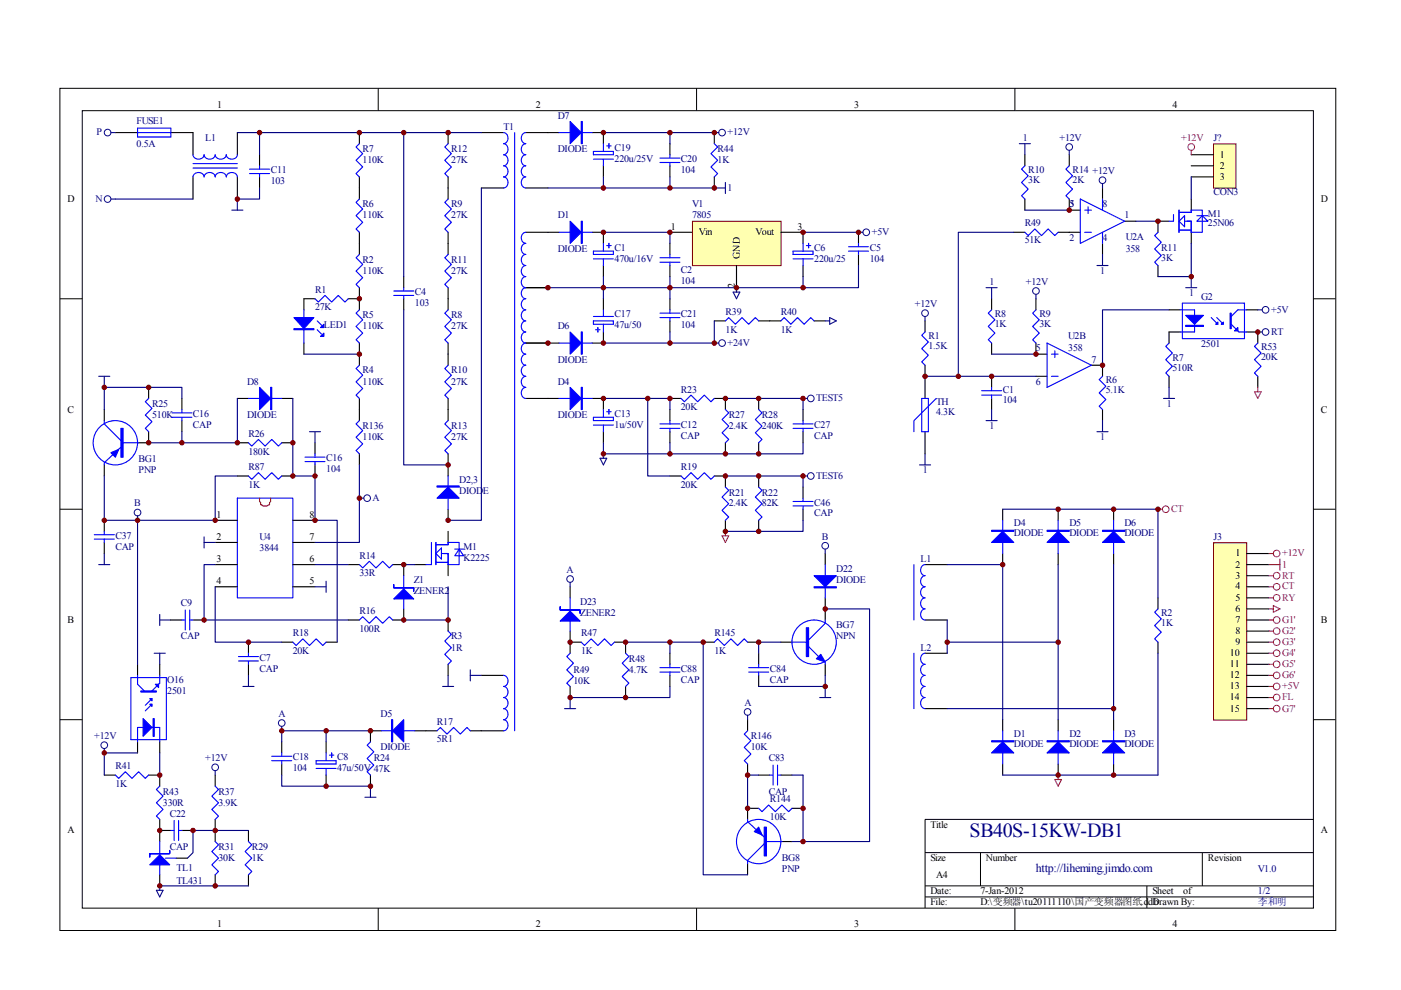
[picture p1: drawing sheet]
<svg xmlns="http://www.w3.org/2000/svg" width="297mm" height="210mm" viewBox="0 0 297 210" stroke-linecap="round" stroke-linejoin="round" font-family="sans-serif">
<g fill="none" stroke="#000" stroke-width=".21">
<path d="M12.7 18.7h270.5v178.6h-270.5zM80.2 18.7v4.7M147.7 18.7v4.7M215.2 18.7v4.7M17.4 23.5h261.1v169h-261.1zM12.7 63.3h4.7M278.4 63.3h4.7M12.7 108h4.7M278.4 108h4.7M12.7 152.6h4.7M278.4 152.6h4.7M278.4 173.7h-82.3v18.8"/>
<path d="M80.2 192.5v4.7M147.7 192.5v4.7M196.1 180.8h82.3M196.1 187.8h82.3M196.1 190.2h82.3M207.9 180.8v7M215.2 192.5v4.7M243.2 187.8v4.7M254.9 180.8v7"/>
</g>
<g fill="none" stroke="#000" stroke-width=".23">
<path d="M24.5 28.1h4.7M36.2 28.1h4.7v4.7M40.9 37.5v4.7M50.3 28.1v4.7M50.3 37.5v4.7M55 32.8v2.4M55 37.5v2.4M76.2 28.1v2.4M76.2 37.5v4.7M95 28.1v2.4M95 37.5v4.7M102.1 28.1h4.7"/>
<path d="M102.1 39.9h4.7M111.5 28.1h7M111.5 39.9h4.7M125.6 28.1h2.3v2.4M127.9 35.2v2.3M151.4 28.1v2.4M151.4 37.5v2.4M76.2 49.3v4.6M85.6 58.6v2.4M95 49.3v4.6M111.5 49.3h7M125.6 49.3h2.3v2.3"/>
<path d="M127.9 56.3v2.3M64.4 72.7v2.4M66.8 63.3h-2.4v2.4M73.8 63.3h2.4M76.2 61v4.7M76.2 72.7v4.7M85.6 63.3v2.4M95 61v4.7M95 72.7v4.7M111.5 61h4.7M111.5 72.7h7M127.9 70.4v2.3h-2.3"/>
<path d="M127.9 63.3v2.4M151.4 68h2.4M160.9 68h4.7M172.6 68h2.4M22.1 86.8v2.4M22.1 98.6v2.3M31.5 91.5v2.4h-2.3M31.5 82.1v2.4M38.6 84.5v2.3M38.6 89.2v2.3M50.3 84.5h2.4M50.3 93.9h2.4"/>
<path d="M59.7 84.5h2.4M59.7 93.9h2.4M66.8 93.9v2.3M66.8 98.6v2.3M76.2 84.5v4.7M76.2 96.2v2.4M95 84.5v4.7M95 96.2v4.7M111.5 84.5h7M125.6 84.5h2.3v2.3M127.9 91.5v2.4M22.1 110.3v2.4"/>
<path d="M22.1 115v2.4M45.6 119.7h4.7M45.6 110.3h4.7M45.6 115h4.7M50.3 100.9h2.4M59.7 100.9h2.4M62.1 119.7h4.7M62.1 110.3h4.7M62.1 115h4.7M73.8 119.7h2.4M83.2 119.7h2.4v2.4M88 119.7h2.3"/>
<path d="M95 108v2.3M95 112.7v2.3M95 119.7v2.4M36.2 131.5h2.4M40.9 131.5h2.4M45.6 124.4h4.7M52.7 136.2v2.3M59.7 136.2h2.4M62.1 124.4h4.7M69.1 136.2h2.4M73.8 131.5h2.4M85.6 129.1v2.4h-2.4"/>
<path d="M95 131.5v2.3M29.2 140.9v2.3M29.2 157.3v2.3M33.9 140.9v2.3M33.9 157.3v2.3M52.7 140.9v2.3M59.7 157.3v2.3M69.1 157.3v2.3M80.9 154.9h-2.4v2.4M88 154.9h4.7M95 140.9v2.3M99.7 154.9h7.1"/>
<path d="M102.1 143.2h4.7M22.1 164.3h2.4M31.5 164.3h2.4M36.2 176.1h-2.3v2.3M38.6 176.1h2.3M45.6 164.3v2.4M45.6 173.7v4.7M52.7 176.1v2.3M59.7 162v2.3M69.1 164.3v2.4M78.5 164.3v2.4M33.9 185.5v2.3"/>
<path d="M37.4 182h2.3M45.6 185.5v2.3M52.7 185.5v2.3"/>
</g>
<g fill="none" stroke="#00f" stroke-width=".23">
<path d="M29.2 27.2h7v1.8h-7zM29.2 28.1h7M40.9 37.5a1.21 1.21 0 0 1 1.2-.9 1.21 1.21 0 0 1 1.2 .9 1.21 1.21 0 0 1 1.1-.9 1.21 1.21 0 0 1 1.2 .9 1.2 1.2 0 0 1 1.2-.9 1.2 1.2 0 0 1 1.2 .9 1.21 1.21 0 0 1 1.1-.9 1.21 1.21 0 0 1 1.2 .9M40.9 32.8a1.21 1.21 0 0 0 1.2 .9 1.21 1.21 0 0 0 1.2-.9 1.21 1.21 0 0 0 1.1 1 1.21 1.21 0 0 0 1.2-1 1.21 1.21 0 0 0 1.2 .9 1.21 1.21 0 0 0 1.2-.9 1.21 1.21 0 0 0 1.1 .9 1.21 1.21 0 0 0 1.2-.9M40.9 34.7h9.4M40.9 35.6h9.4M52.9 35.9h4.2M52.9 36.8h4.2M55 35.2v.7M55 36.8v.7M76.2 30.5l-.7 .7 1.4 1.4-1.4 1.4 1.4 1.4-1.4 1.4 .7 .7M95 30.5l-.7 .7 1.4 1.4-1.4 1.4 1.4 1.4-1.4 1.4 .7 .7"/>
<path d="M106.8 28.1a1.2 1.2 0 0 1 .9 1.2 1.2 1.2 0 0 1-.9 1.2 1.2 1.2 0 0 1 .9 1.1 1.2 1.2 0 0 1-.9 1.2 1.2 1.2 0 0 1 .9 1.2 1.2 1.2 0 0 1-.9 1.2 1.2 1.2 0 0 1 .9 1.1 1.2 1.2 0 0 1-.9 1.2 1.2 1.2 0 0 1 .9 1.2 1.2 1.2 0 0 1-.9 1.2M109.1 28.1v126.8M111.5 28.1a1.2 1.2 0 0 0-1 1.2 1.2 1.2 0 0 0 1 1.2 1.21 1.21 0 0 0-1 1.1 1.21 1.21 0 0 0 1 1.2 1.2 1.2 0 0 0-1 1.2 1.2 1.2 0 0 0 1 1.2 1.2 1.2 0 0 0-1 1.1 1.2 1.2 0 0 0 1 1.2 1.2 1.2 0 0 0-1 1.2 1.2 1.2 0 0 0 1 1.2M118.5 28.1h7.1M125.8 32.1h4.2v.7h-4.2zM125.8 33.7h4.2M127.9 30.5v1.6M127.9 33.7v1.5M128.6 30.9h1M129.1 30.5v.9M151.4 30.5l.8 .7-1.5 1.4 1.5 1.4-1.5 1.4 1.5 1.4-.8 .7M76.2 42.2l-.7 .7 1.4 1.4-1.4 1.4 1.4 1.4-1.4 1.4 .7 .8"/>
<path d="M76.2 53.9l-.7 .8 1.4 1.4-1.4 1.4 1.4 1.4-1.4 1.4 .7 .7M95 42.2l-.7 .7 1.4 1.4-1.4 1.4 1.4 1.4-1.4 1.4 .7 .8M95 53.9l-.7 .8 1.4 1.4-1.4 1.4 1.4 1.4-1.4 1.4 .7 .7M111.5 49.3a1.2 1.2 0 0 0-1 1.1 1.2 1.2 0 0 0 1 1.2 1.2 1.2 0 0 0-1 1.2 1.2 1.2 0 0 0 1 1.1 1.2 1.2 0 0 0-1 1.2 1.2 1.2 0 0 0 1 1.2 1.2 1.2 0 0 0-1 1.2 1.2 1.2 0 0 0 1 1.1 1.2 1.2 0 0 0-1 1.2 1.2 1.2 0 0 0 1 1.2 1.2 1.2 0 0 0-1 1.2 1.2 1.2 0 0 0 1 1.1 1.2 1.2 0 0 0-1 1.2 1.2 1.2 0 0 0 1 1.2M118.5 49.3h7.1M125.8 53.2h4.2v.7h-4.2zM125.8 54.9h4.2M127.9 51.6v1.6M127.9 54.9v1.4M128.6 52.1h1M129.1 51.6v.9M64.4 65.7v7"/>
<path d="M66.8 63.3l.7 .7 1.4-1.4 1.4 1.4 1.4-1.4 1.4 1.4 .7-.7M67.3 69.9l.9 1M67.3 68l.9 1M76.2 77.4l-.7 .7 1.4 1.4-1.4 1.5 1.4 1.4-1.4 1.4 .7 .7M76.2 65.7l-.7 .7 1.4 1.4-1.4 1.4 1.4 1.4-1.4 1.4 .7 .7M83.5 61.7h4.2M83.5 62.6h4.2M85.6 61v.7M85.6 62.6v.7M95 65.7l-.7 .7 1.4 1.4-1.4 1.4 1.4 1.4-1.4 1.4 .7 .7M95 77.4l-.7 .7 1.4 1.4-1.4 1.5 1.4 1.4-1.4 1.4 .7 .7M111.5 65.7a1.2 1.2 0 0 0-1 1.2 1.2 1.2 0 0 0 1 1.1 1.2 1.2 0 0 0-1 1.2 1.2 1.2 0 0 0 1 1.2 1.2 1.2 0 0 0-1 1.2 1.2 1.2 0 0 0 1 1.1 1.2 1.2 0 0 0-1 1.2 1.2 1.2 0 0 0 1 1.2 1.2 1.2 0 0 0-1 1.2 1.2 1.2 0 0 0 1 1.1 1.21 1.21 0 0 0-1 1.2 1.21 1.21 0 0 0 1 1.2 1.2 1.2 0 0 0-1 1.2 1.2 1.2 0 0 0 1 1.1 1.2 1.2 0 0 0-1 1.2 1.2 1.2 0 0 0 1 1.2"/>
<path d="M118.5 72.7h7.1M125.8 68h4.2v.7h-4.2zM125.8 67.1h4.2M126.3 69.9h.9M126.8 69.5v.9M127.9 65.7v1.4M127.9 68.7v1.7M153.8 68l.7-.7 1.4 1.4 1.4-1.4 1.4 1.4 1.4-1.4 .8 .7M165.6 68l.7-.7 1.4 1.4 1.4-1.4 1.4 1.4 1.4-1.4 .7 .7M22.1 89.2v.7l3.5 3.5M25.6 94.8l-3.5 3.3v.5M26.1 93.9h3.3"/>
<path d="M31.5 84.5l-.7 .7 1.4 1.4-1.4 1.4 1.4 1.4-1.4 1.4 .7 .7M36.4 87.5h4.3M36.4 88.5h4.3M38.6 86.8v.7M38.6 88.5v.7M52.7 93.9l.7 .7 1.4-1.4 1.4 1.4 1.4-1.4 1.4 1.4 .7-.7M52.7 84.5h7M64.7 96.9h4.2M64.7 97.9h4.2M66.8 96.2v.7M66.8 97.9v.7M76.2 89.2l-.7 .7 1.4 1.4-1.4 1.4 1.4 1.4-1.4 1.4 .7 .7"/>
<path d="M95 89.2l-.7 .7 1.4 1.4-1.4 1.4 1.4 1.4-1.4 1.4 .7 .7M118.5 84.5h7.1M125.8 88.5h4.2v.7h-4.2zM125.8 90.1h4.2M127.9 86.8v1.7M127.9 90.1v1.4M128.6 87.3h1M129.1 86.8v1M20 113.4h4.2M20 114.3h4.2M22.1 112.7v.7M22.1 114.3v.7"/>
<path d="M50.3 105.6h11.8v21.2h-11.8zM52.7 100.9l.7 .7 1.4-1.4 1.4 1.4 1.4-1.4 1.4 1.4 .7-.7M76.2 119.7l.7 .7 1.4-1.4 1.4 1.4 1.4-1.4 1.4 1.4 .7-.7M91.5 115v4.7h-1.2M92.4 115.5h2.6v-.5h2.4v4.7h-2.4v-2.3h-1.4M92.4 115v4.7M92.4 119.2h2.6M92.4 117.4l1.2-1.2v2.3zM95 100.9v7.1M96.4 116.4h1.9M97.4 116.4l.9 1.4h-1.9zM38.6 131.5h.7"/>
<path d="M39.3 129.3v4.3M40.2 131.5h.7M40.2 129.3v4.3M50.6 139.2h4.2M52.7 138.5v.7M62.1 136.2l.7 .7 1.4-1.5 1.4 1.5 1.4-1.5 1.4 1.5 .7-.7M76.2 131.5l.7-.7 1.4 1.4 1.4-1.4 1.4 1.4 1.4-1.4 .7 .7M85.6 122.1v7M95 133.8l.7 .7-1.4 1.4 1.4 1.4-1.4 1.4 1.4 1.4-.7 .8M27.7 143.7h7.6v13.1h-7.6zM29.2 143.2v1.9l1.4 1.4M29.2 157.3v-3.1h4.7v3.1"/>
<path d="M32.2 149.3l-1.4 1.4M32.2 148.1l-1.4 1.4M33.9 143.2v1.6l-1.7 1.7M50.6 140.1h4.2M52.7 140.1v.8M59.7 159.6v.7M69.1 159.6v1.7M70.3 159.6v1M78.5 157.3l-.7 .7 1.5 1.4-1.5 1.4 1.5 1.4-1.5 1.4 .7 .7M80.9 154.9h7.1M92.7 154.9l.7-.7 1.4 1.4 1.4-1.4 1.4 1.4 1.4-1.4 .7 .7M106.8 143.2a1.2 1.2 0 0 1 .9 1.2 1.2 1.2 0 0 1-.9 1.1 1.2 1.2 0 0 1 .9 1.2 1.2 1.2 0 0 1-.9 1.2 1.2 1.2 0 0 1 .9 1.2 1.2 1.2 0 0 1-.9 1.1 1.2 1.2 0 0 1 .9 1.2 1.2 1.2 0 0 1-.9 1.2 1.2 1.2 0 0 1 .9 1.2 1.2 1.2 0 0 1-.9 1.1"/>
<path d="M24.5 164.3l.7 .7 1.4-1.4 1.4 1.4 1.4-1.4 1.4 1.4 .7-.7M33.9 178.4v7.1M36.2 176.1h.7M36.9 174v4.2M37.9 176.1h.7M37.9 174v4.2M45.6 166.7l.7 .7-1.4 1.4 1.4 1.4-1.4 1.4 1.4 1.4-.7 .7M45.6 178.4l.7 .7-1.4 1.4 1.4 1.5-1.4 1.4 1.4 1.4-.7 .7M52.7 178.4l.7 .7-1.4 1.4 1.4 1.5-1.4 1.4 1.4 1.4-.7 .7M57.6 160.3h4.2M57.6 161.3h4.2M59.7 161.3v.7"/>
<path d="M67 161.3h4.3v.7h-4.3zM67 162.9h4.3M69.1 162.9v1.4M69.8 160.1h1M35 182h2.4"/>
<circle cx="24.5" cy="93.9" r="4.7"/>
</g>
<g fill="none" stroke="#11037f" stroke-width=".21">
<circle cx="22.8" cy="28.1" r=".7"/>
<circle cx="22.8" cy="42.2" r=".7"/>
<circle cx="29.2" cy="108.7" r=".71"/>
<circle cx="77.8" cy="105.6" r=".7"/>
<circle cx="22.1" cy="158" r=".71"/>
<circle cx="59.7" cy="153.3" r=".7"/>
<circle cx="45.6" cy="162.7" r=".71"/>
</g>
<g fill="none" stroke="#11037f" stroke-width=".23">
<path d="M23.5 28.1h1M23.5 42.2h1M49.1 44.6h2.4M50.3 42.2v2.4M20.9 79.8h2.4M22.1 79.8v2.3M65.6 91.5h2.4M66.8 91.5v2.4M20.9 119.7h2.4M22.1 117.4v2.3M29.2 109.4v.9M43.3 113.8v2.4"/>
<path d="M43.3 115h2.3M76.2 105.6h.9M32.7 138.5h2.3M33.9 130.3v2.3M33.9 138.5v2.4M33.9 131.5h2.3M66.8 124.4h2.3M69.1 123.2v2.4M22.1 158.7v.9M51.5 145.5h2.4M52.7 143.2v2.3M59.7 154v.9"/>
<path d="M93.8 145.5h2.4M95 143.2v2.3M99.7 142v2.4M99.7 143.2h2.4M45.6 163.4v.9M77.4 169h2.3M78.5 166.7v2.3M33.2 188.8h1.4l-.7 1.4zM33.9 187.8v1"/>
</g>
<g fill="#00f" stroke="#00f" stroke-width=".23">
<path d="M95 103.3l2.4 2.3h-4.7z"/>
<path d="M120.9 25.8l2.3 2.3-2.3 2.4z"/>
<path d="M55 82.1l2.4 2.4-2.4 2.3z"/>
<path d="M83.2 154.9l2.4-2.3v4.7z"/>
<path d="M85.6 124.9l2.1 2.1h-4.2z"/>
<path d="M30.3 152.4l1.9 1.8-1.9 1.9z"/>
<path d="M31.7 148.1h.5v.5z"/>
<path d="M31.7 149.3h.5v.5z"/>
<path d="M32.9 145.1h.7v.7z"/>
<path d="M62.3 67.3h4.3l-2.2 2.4z"/>
<path d="M68 71.3l.7-.7v.7z"/>
<path d="M68 69.5l.7-.8v.8z"/>
<path d="M23.5 96l1.7-.7-.7 1.6z"/>
<path d="M31.7 183.4l2.2-2.2 2.1 2.2z"/>
<path d="M120.9 46.9l2.3 2.4-2.3 2.3z"/>
<path d="M120.9 70.4l2.3 2.3-2.3 2.4z"/>
<path d="M120.9 82.1l2.3 2.4-2.3 2.3z"/>
<path d="M92.7 103h4.7v.3h-4.7z" fill-rule="evenodd"/>
<path d="M123.2 25.8h.3v4.7h-.3z" fill-rule="evenodd"/>
<path d="M57.4 82.1h.2v4.7h-.2z" fill-rule="evenodd"/>
<path d="M83 152.6h.2v4.7h-.2z" fill-rule="evenodd"/>
<path d="M83.5 123.9v.7h4.2v.7v-.7h-4.2z" fill-rule="evenodd"/>
<path d="M32.5 152.4h.2v3.7h-.2z" fill-rule="evenodd"/>
<path d="M29.9 146.5h3.3v.2h-3.3z" fill-rule="evenodd"/>
<path d="M62.3 69.7h4.3v.2h-4.3z" fill-rule="evenodd"/>
<path d="M25.6 90.8h.5v6.1h-.5z" fill-rule="evenodd"/>
<path d="M31.7 181v.7v-.7h4.3v-.7v.7z" fill-rule="evenodd"/>
<path d="M123.2 46.9h.3v4.7h-.3z" fill-rule="evenodd"/>
<path d="M123.2 70.4h.3v4.7h-.3z" fill-rule="evenodd"/>
<path d="M123.2 82.1h.3v4.7h-.3z" fill-rule="evenodd"/>
</g>
<g fill="none" stroke="#000080" stroke-width=".23">
<path d="M50.3 28.1h51.8M55 39.9v2.3h-4.7M55 28.1v4.7M85.6 28.1v30.5M102.1 39.9v70.4h-7.1M24.5 42.2h16.4M64.4 75.1h11.8M85.6 65.7v32.9h9.4M38.6 84.5v-2.4h-16.5v4.7M38.6 91.5v2.4M50.3 84.5v9.4h-18.8M62.1 84.5v16.4h4.7v9.4h4.7v25.9"/>
<path d="M76.2 98.6v16.4h-9.4M22.1 100.9v9.4h23.5v-9.4h4.7M29.2 110.3v30.6M45.6 119.7h-2.3v11.8h30.5M66.8 119.7h7M45.6 124.4v11.8h14.1M95 124.4v7.1h-9.4M29.2 159.6h-7.1v4.7M69.1 154.9v2.4M78.5 154.9h-18.8v2.4M52.7 176.1h-11.8v4.7l-1.2 1.2M59.7 164.3v2.4h18.8"/>
<path d="M33.9 187.8h18.8"/>
</g>
<g fill="#800000" stroke="#800000" stroke-width=".21">
<circle cx="95" cy="28.1" r=".47"/>
<circle cx="55" cy="28.1" r=".47"/>
<circle cx="50.3" cy="42.2" r=".47"/>
<circle cx="95" cy="110.3" r=".47"/>
<circle cx="95" cy="98.6" r=".47"/>
<circle cx="85.6" cy="28.1" r=".47"/>
<circle cx="95" cy="131.5" r=".47"/>
<circle cx="85.6" cy="131.5" r=".47"/>
<circle cx="76.2" cy="28.1" r=".47"/>
<circle cx="76.2" cy="63.3" r=".47"/>
<circle cx="76.2" cy="75.1" r=".47"/>
<circle cx="43.3" cy="131.5" r=".47"/>
<circle cx="66.8" cy="100.9" r=".47"/>
<circle cx="66.8" cy="110.3" r=".47"/>
<circle cx="52.7" cy="136.2" r=".47"/>
<circle cx="45.6" cy="110.3" r=".47"/>
<circle cx="31.5" cy="93.9" r=".47"/>
<circle cx="62.1" cy="100.9" r=".47"/>
<circle cx="62.1" cy="93.9" r=".47"/>
<circle cx="50.3" cy="93.9" r=".47"/>
<circle cx="38.6" cy="93.9" r=".47"/>
<circle cx="22.1" cy="82.1" r=".47"/>
<circle cx="31.5" cy="82.1" r=".47"/>
<circle cx="22.1" cy="159.6" r=".47"/>
<circle cx="22.1" cy="110.3" r=".47"/>
<circle cx="78.5" cy="166.7" r=".47"/>
<circle cx="69.1" cy="166.7" r=".47"/>
<circle cx="76.2" cy="105.6" r=".47"/>
<circle cx="29.2" cy="110.3" r=".47"/>
</g>
<path d="M55 105.6v.7l.3 .3v.4a1.97 1.97 0 0 0 1.8 0v-.4l.3-.3v-.7" fill="none" stroke="#f00" stroke-width=".23"/>
<path d="M146.9 47h18.7v9.3h-18.7z" fill="#ffffb0"/>
<path d="M146.8 46.9h18.8v9.4h-18.8z" fill="none" stroke="#800000" stroke-width=".21"/>
<g fill="none" stroke="#000" stroke-width=".23">
<path d="M142 30.5v2.3M142 35.2v2.3M233.8 39.9v2.3M142 49.3h4.7M142 51.6v2.3M142 56.3v2.3M156.2 56.3v4.7M165.6 49.3h4.7v2.3M170.3 56.3v2.3M182 49.3v2.3M182 53.9v2.4M226.7 49.3h2.3"/>
<path d="M226.7 44.6h2.3M233.8 51.6v2.3M238.5 46.9h2.3M142 63.3v2.4M142 68v2.4M196.1 68v2.4M196.1 77.4v2.4M210.2 63.3v2.4M210.2 72.7v2.4M210.2 79.8v2.3M219.6 79.8h2.4M219.6 72.7v2.4h2.4"/>
<path d="M219.6 63.3v2.4M231.4 77.4h2.4v2.4M247.9 79.8v2.3M247.9 65.7h2.3M250.2 70.4h-2.3v2.3M264.3 65.7h2.4M264.3 70.4h2.4M142 86.8v2.4M142 91.5v2.4M142 84.5h2.4M151.4 84.5h2.4v2.3M153.8 93.9v2.3"/>
<path d="M160.9 84.5v2.3M160.9 93.9v2.3M170.3 86.8v2.4M170.3 91.5v2.4M210.2 84.5v2.3M233.8 86.8v2.4M175 117.4v2.3M196.1 119.7h4.7M212.6 108v2.3M212.6 117.4v2.3M224.3 108v2.3M224.3 117.4v2.3"/>
<path d="M236.1 108v2.3M236.1 117.4v2.3M120.9 124.4v2.4M120.9 133.8v4.7M120.9 136.2h2.3M130.3 136.2h2.3v2.3M142 138.5v2.4M149.1 136.2h2.3M158.5 136.2h2.4M160.9 138.5v2.4M165.6 136.2h2.3M175 126.8v4.7"/>
<path d="M196.1 131.5h4.7M196.1 138.5h4.7M245.5 126.8v2.3M245.5 136.2v2.3M120.9 145.5v2.4M132.6 145.5v2.4M142 143.2v2.3M158.5 152.6v2.3M160.9 143.2v2.3M175 140.9v2.3M196.1 150.2h4.7M212.6 152.6v2.3"/>
<path d="M224.3 152.6v2.3M236.1 152.6v2.3M33.9 164.3v2.4M33.9 173.7v2.4M158.5 162v2.3M160.9 171.4h-2.4v2.3M160.9 164.3h2.3M165.6 178.4h2.3M165.6 164.3h2.3M167.9 171.4h2.4M212.6 162v2.3M224.3 162v2.3"/>
<path d="M236.1 162v2.3M158.5 183.1v2.4"/>
</g>
<g fill="#800000" stroke="#800000" stroke-width=".21">
<circle cx="116.2" cy="72.7" r=".47"/>
<circle cx="116.2" cy="61" r=".47"/>
<circle cx="156.1" cy="61" r=".47"/>
<circle cx="170.3" cy="49.3" r=".47"/>
<circle cx="170.3" cy="61" r=".47"/>
<circle cx="142" cy="49.3" r=".47"/>
<circle cx="127.9" cy="49.3" r=".47"/>
<circle cx="127.9" cy="61" r=".47"/>
<circle cx="127.9" cy="72.7" r=".47"/>
<circle cx="151.4" cy="39.9" r=".47"/>
<circle cx="151.4" cy="28.1" r=".47"/>
<circle cx="127.9" cy="28.1" r=".47"/>
<circle cx="127.9" cy="39.9" r=".47"/>
<circle cx="142" cy="39.9" r=".47"/>
<circle cx="142" cy="28.1" r=".47"/>
<circle cx="142" cy="61" r=".47"/>
<circle cx="127.9" cy="84.5" r=".47"/>
<circle cx="153.8" cy="84.5" r=".47"/>
<circle cx="160.9" cy="84.5" r=".47"/>
<circle cx="127.9" cy="96.2" r=".47"/>
<circle cx="153.8" cy="96.2" r=".47"/>
<circle cx="160.9" cy="96.2" r=".47"/>
<circle cx="142" cy="96.2" r=".47"/>
<circle cx="142" cy="84.5" r=".47"/>
<circle cx="151.4" cy="72.7" r=".47"/>
<circle cx="142" cy="72.7" r=".47"/>
<circle cx="45.6" cy="176.1" r=".47"/>
<circle cx="45.6" cy="187.8" r=".47"/>
<circle cx="33.9" cy="187.8" r=".47"/>
<circle cx="40.9" cy="176.1" r=".47"/>
<circle cx="33.9" cy="176.1" r=".47"/>
<circle cx="33.9" cy="164.3" r=".47"/>
<circle cx="182" cy="49.3" r=".47"/>
<circle cx="219.6" cy="75.1" r=".47"/>
<circle cx="233.8" cy="77.4" r=".47"/>
<circle cx="175" cy="129.1" r=".47"/>
<circle cx="120.9" cy="147.9" r=".47"/>
<circle cx="120.9" cy="136.2" r=".47"/>
<circle cx="132.6" cy="136.2" r=".47"/>
<circle cx="132.6" cy="147.9" r=".47"/>
<circle cx="149.1" cy="136.2" r=".47"/>
<circle cx="160.9" cy="136.2" r=".47"/>
<circle cx="158.5" cy="171.4" r=".47"/>
<circle cx="175" cy="145.5" r=".47"/>
<circle cx="142" cy="136.2" r=".47"/>
<circle cx="158.5" cy="164.3" r=".47"/>
<circle cx="170.3" cy="171.4" r=".47"/>
<circle cx="170.3" cy="178.4" r=".47"/>
</g>
<g fill="none" stroke="#00f" stroke-width=".23">
<path d="M139.9 34.5h4.3M139.9 33.5h4.3M142 32.8v.7M142 34.5v.7M139.9 55.6h4.3M139.9 54.7h4.3M142 53.9v.8M142 55.6v.7M168.1 53.2h4.3v.7h-4.3zM168.1 54.9h4.3M170.3 51.6v1.6M170.3 54.9v1.4"/>
<path d="M171 52.1h.9M171.4 51.6v.9M179.9 53.2h4.2M179.9 52.3h4.2M182 51.6v.7M182 53.2v.7M229 42.2l9.5 4.7-9.5 4.7zM230 49.3h1.4M230 44.6h1.4M230.7 43.9v1.4M233.8 42.2v2.4M233.8 49.3v2.3"/>
<path d="M139.9 67.3h4.3M139.9 66.4h4.3M142 65.7v.7M142 67.3v.7M196.1 70.4l-.7 .7 1.4 1.4-1.4 1.4 1.4 1.4-1.4 1.4 .7 .7M210.2 65.7l-.7 .7 1.4 1.4-1.4 1.4 1.4 1.4-1.4 1.4 .7 .7M219.6 65.7l-.7 .7 1.5 1.4-1.5 1.4 1.5 1.4-1.5 1.4 .7 .7M222 72.7l9.4 4.7-9.4 4.7zM222.9 79.8h1.4M222.9 75.1h1.4M223.6 74.4v1.4M233.8 79.8l-.8 .7 1.5 1.4-1.5 1.4 1.5 1.4-1.5 1.4 .8 .7"/>
<path d="M247.9 72.7l-.7 .7 1.4 1.5-1.4 1.4 1.4 1.4-1.4 1.4 .7 .7M250.2 65.7h3.1v4.7h-3.1M250.7 64.3h13.2v7.5h-13.2zM256.8 67.3l1.4 1.4M258 67.3l1.4 1.4M261 68.7l1.7 1.7h1.6M264.3 65.7h-1.9l-1.4 1.4M139.9 90.8h4.3M139.9 89.9h4.3M142 89.2v.7M142 90.8v.7M144.4 84.5l.7 .7 1.4-1.4 1.4 1.4 1.4-1.4 1.4 1.4 .7-.7"/>
<path d="M153.8 86.8l.7 .7-1.4 1.4 1.4 1.5-1.4 1.4 1.4 1.4-.7 .7M160.9 86.8l.7 .7-1.5 1.4 1.5 1.5-1.5 1.4 1.5 1.4-.7 .7M168.1 90.8h4.3M168.1 89.9h4.3M170.3 89.2v.7M170.3 90.8v.7M208.1 82.8h4.3M208.1 83.8h4.3M210.2 82.1v.7M210.2 83.8v.7M175 119.7v7.1M196.1 119.7a1.2 1.2 0 0 0-.9 1.2 1.2 1.2 0 0 0 .9 1.2 1.2 1.2 0 0 0-.9 1.1 1.2 1.2 0 0 0 .9 1.2 1.2 1.2 0 0 0-.9 1.2 1.2 1.2 0 0 0 .9 1.2"/>
<path d="M212.6 110.3v7.1M224.3 110.3v7.1M236.1 110.3v7.1M120.9 138.5l-.7 .7 1.4 1.4-1.4 1.4 1.4 1.4-1.4 1.4 .7 .7M120.9 126.8v7M123.2 136.2l.7 .7 1.4-1.5 1.5 1.5 1.4-1.5 1.4 1.5 .7-.7M132.6 138.5l.7 .7-1.4 1.4 1.4 1.4-1.4 1.4 1.4 1.4-.7 .7M151.4 136.2l.8-.8 1.4 1.5 1.4-1.5 1.4 1.5 1.4-1.5 .7 .8M167.9 136.2h3.5M171.4 137.1l2.2 2.1M175 131.5v.7l-3.6 3.5M196.1 126.8a1.2 1.2 0 0 0-.9 1.1 1.2 1.2 0 0 0 .9 1.2 1.2 1.2 0 0 0-.9 1.2 1.2 1.2 0 0 0 .9 1.2"/>
<path d="M196.1 138.5a1.21 1.21 0 0 0-.9 1.2 1.21 1.21 0 0 0 .9 1.2 1.2 1.2 0 0 0-.9 1.1 1.2 1.2 0 0 0 .9 1.2 1.2 1.2 0 0 0-.9 1.2 1.2 1.2 0 0 0 .9 1.1 1.2 1.2 0 0 0-.9 1.2 1.2 1.2 0 0 0 .9 1.2 1.2 1.2 0 0 0-.9 1.2 1.2 1.2 0 0 0 .9 1.1M245.5 129.1l-.7 .7 1.4 1.4-1.4 1.4 1.4 1.4-1.4 1.4 .7 .8M139.9 141.6h4.3M139.9 142.5h4.3M142 140.9v.7M142 142.5v.7M158.5 154.9l-.7 .7 1.4 1.5-1.4 1.4 1.4 1.4-1.4 1.4 .7 .7M158.7 141.6h4.3M158.7 142.5h4.3M160.9 140.9v.7M160.9 142.5v.7M175 140.4v.5"/>
<path d="M212.6 154.9v7.1M224.3 154.9v7.1M236.1 154.9v7.1M33.9 166.7l-.7 .7 1.4 1.4-1.4 1.4 1.4 1.4-1.4 1.4 .7 .7M158.5 173.7v.5l3.5 3.3M160.9 171.4l.7 .7 1.4-1.4 1.4 1.4 1.4-1.4 1.4 1.4 .7-.7M162 178.9l-3.5 3.5v.7M162.5 178.4h3.3M163.2 164.3h.7M163.9 162.2v4.3M164.9 164.3h.7M164.9 162.2v4.3"/>
<circle cx="172.6" cy="136.2" r="4.7"/>
<circle cx="160.9" cy="178.4" r="4.7"/>
</g>
<g fill="none" stroke="#11037f" stroke-width=".21">
<circle cx="153.1" cy="28.1" r=".71"/>
<circle cx="233.8" cy="38.2" r=".71"/>
<circle cx="183.7" cy="49.2" r=".71"/>
<circle cx="153.1" cy="72.7" r=".71"/>
<circle cx="196.1" cy="66.4" r=".71"/>
<circle cx="219.6" cy="61.7" r=".71"/>
<circle cx="268.3" cy="65.7" r=".71"/>
<circle cx="268.3" cy="70.4" r=".71"/>
<circle cx="171.9" cy="84.5" r=".7"/>
<circle cx="175" cy="115.7" r=".71"/>
<circle cx="120.9" cy="122.8" r=".71"/>
<circle cx="158.5" cy="150.9" r=".7"/>
</g>
<g fill="none" stroke="#11037f" stroke-width=".23">
<path d="M151.4 28.1h1M151.4 39.9h2.4M153.8 38.7v2.3M233.8 38.9v1M182 49.3h1M232.6 56.3h2.3M233.8 53.9v2.4M151.4 72.7h1M155.4 61.9h1.5l-.7 1.4zM156.2 61v.9M175 68h.9M175.9 67.3l1.4 .7-1.4 .7z"/>
<path d="M196.1 67.1v.9M209.1 61h2.3M210.2 61v2.3M219.6 62.4v.9M266.7 65.7h.9M266.7 70.4h.9M127.2 97.2h1.4l-.7 1.4zM127.9 96.2v1M170.3 84.5h.9M195 98.6h2.3M196.1 96.2v2.4M209.1 89.2h2.3"/>
<path d="M210.2 86.8v2.4M232.6 91.5h2.3M233.8 89.2v2.3M246.7 84.5h2.3M247.9 82.1v2.4M175 116.4v1M120.9 123.5v.9M119.7 150.2h2.4M120.9 147.9v2.3M158.5 151.7v.9M173.8 147.9h2.3M175 145.5v2.4"/>
</g>
<g fill="none" stroke="#000080" stroke-width=".23">
<path d="M116.2 39.9h35.2M127.9 37.5v2.4M127.9 28.1h23.5M142 28.1v2.4M142 37.5v2.4M127.9 49.3h14.1v2.3M127.9 58.6v4.7M142 58.6v4.7M170.3 49.3h11.7M170.3 58.6v2.4M182 56.3v4.7h-65.8M127.9 72.7h14.1"/>
<path d="M142 70.4v2.3M151.4 68v4.7h-9.4M196.1 79.8h23.5M210.2 75.1h9.4M247.9 65.7h-14.1v11.7M127.9 93.9v2.3h42.4v-2.3M127.9 84.5h14.1v2.3M142 93.9v2.3M153.8 84.5h16.5v2.3M200.8 119.7h11.8v32.9M212.6 108h32.9v18.8M224.3 119.7v32.9"/>
<path d="M236.1 119.7v32.9M132.6 136.2h16.5v49.3h9.4M142 136.2v2.3M165.6 136.2h-4.7v2.3M175 129.1h9.4v49.3h-16.5M200.8 136.2h23.5M200.8 131.5v7M245.5 138.5v25.8h-32.9M33.9 159.6v4.7M142 145.5v2.4h-21.1M175 143.2v2.3h-14.1M200.8 150.2h35.3"/>
<path d="M160.9 164.3h-2.4v7.1M167.9 164.3h2.4v14.1"/>
</g>
<g fill="#00f" stroke="#00f" stroke-width=".23">
<path d="M172.6 122.1h4.7l-2.3 2.3z"/>
<path d="M120.9 129.6l2.1 2.1h-4.2z"/>
<path d="M173.1 139.7l.9-1 1 1.7z"/>
<path d="M160.9 175.4l.7 1.6-1.7-.7z"/>
<path d="M251.4 66.9h3.8l-1.9 1.8z"/>
<path d="M258.9 68.7l.5-.4v.4z"/>
<path d="M257.7 68.7l.5-.4v.4z"/>
<path d="M261.7 70.2l.7-.7v.7z"/>
<path d="M212.6 112.7l2.3 2.3h-4.7z"/>
<path d="M224.3 112.7l2.4 2.3h-4.7z"/>
<path d="M233.8 115l2.3-2.3 2.4 2.3z"/>
<path d="M210.2 159.6l2.4-2.3 2.3 2.3z"/>
<path d="M222 159.6l2.3-2.3 2.4 2.3z"/>
<path d="M233.8 159.6l2.3-2.3 2.4 2.3z"/>
<path d="M172.6 124.4h4.7v.2h-4.7z" fill-rule="evenodd"/>
<path d="M118.8 128.6v.7h4.2v.7v-.7h-4.2z" fill-rule="evenodd"/>
<path d="M171 133.1h.4v6.1h-.4z" fill-rule="evenodd"/>
<path d="M162 175.4h.5v6.1h-.5z" fill-rule="evenodd"/>
<path d="M251.4 69h3.8v.2h-3.8z" fill-rule="evenodd"/>
<path d="M260.8 66.4h.2v3.3h-.2z" fill-rule="evenodd"/>
<path d="M210.2 112.4h4.7v.3h-4.7z" fill-rule="evenodd"/>
<path d="M222 112.4h4.7v.3h-4.7z" fill-rule="evenodd"/>
<path d="M233.8 112.4h4.7v.3h-4.7z" fill-rule="evenodd"/>
<path d="M210.2 157.1h4.7v.2h-4.7z" fill-rule="evenodd"/>
<path d="M222 157.1h4.7v.2h-4.7z" fill-rule="evenodd"/>
<path d="M233.8 157.1h4.7v.2h-4.7z" fill-rule="evenodd"/>
</g>
<circle cx="247.2" cy="108" r=".7" fill="none" stroke="#a1006a" stroke-width=".21"/>
<path d="M245.5 108h1M223.6 165.3h1.5l-.8 1.4zM224.3 164.3v1" fill="none" stroke="#a1006a" stroke-width=".23"/>
<path d="M257.4 115.2h6.9v37.5h-6.9z" fill="#ffffb0"/>
<path d="M257.3 115.1h7v37.6h-7z" fill="none" stroke="#800000" stroke-width=".21"/>
<g fill="none" stroke="#000" stroke-width=".23">
<path d="M217.3 32.8v2.4M226.7 32.8v2.4M214.9 49.3h2.4M217.3 42.2v2.4M224.3 49.3h2.4M226.7 42.2v2.4M245.5 46.9h2.4M252.6 42.2v2.4M252.6 49.3v2.3M196.1 79.8v4.7M266.7 70.4v2.3M266.7 79.8v2.3"/>
<path d="M196.1 91.5v4.7M264.3 117.4h4.7M264.3 119.7h4.7M264.3 122.1h4.7M264.3 124.4h4.7M264.3 126.8h4.7M264.3 129.1h4.7M264.3 131.5h4.7M264.3 133.8h4.7M264.3 136.2h4.7M264.3 138.5h4.7M264.3 140.9h4.7"/>
<path d="M264.3 143.2h4.7M264.3 145.5h4.7M264.3 147.9h4.7M264.3 150.2h4.7"/>
</g>
<g fill="none" stroke="#00f" stroke-width=".23">
<path d="M217.3 35.2l-.7 .7 1.4 1.4-1.4 1.4 1.4 1.4-1.4 1.4 .7 .7M226.7 35.2l-.7 .7 1.4 1.4-1.4 1.4 1.4 1.4-1.4 1.4 .7 .7M217.3 49.3l.7 .7 1.4-1.5 1.4 1.5 1.4-1.5 1.4 1.5 .7-.7M248.8 45.5v1.4h-.9M250 45h2.6v-.4h2.3v4.7h-2.3v-2.4h-1.4M250 44.6v4.7M250 48.8h2.6M250 46.9l1.2-1.2v2.4zM253.7 45.7h2.4M254.9 45.7l1.2 1.2h-2.4zM266.7 72.7l-.7 .7 1.4 1.5-1.4 1.4 1.4 1.4-1.4 1.4 .7 .7M195.4 84.5h1.4v7h-1.4z"/>
<path d="M198.5 84.5l-4.7 4.7v2.3M193.8 119.7v11.8M193.8 138.5v11.7"/>
</g>
<g fill="#800000" stroke="#800000" stroke-width=".21">
<circle cx="212.6" cy="119.7" r=".47"/>
<circle cx="224.3" cy="108" r=".47"/>
<circle cx="236.1" cy="108" r=".47"/>
<circle cx="224.3" cy="164.3" r=".47"/>
<circle cx="236.1" cy="164.3" r=".47"/>
<circle cx="200.8" cy="136.2" r=".47"/>
<circle cx="224.3" cy="136.2" r=".47"/>
<circle cx="236.1" cy="150.2" r=".47"/>
<circle cx="245.5" cy="108" r=".47"/>
<circle cx="196.1" cy="79.8" r=".47"/>
<circle cx="210.2" cy="79.8" r=".47"/>
<circle cx="266.7" cy="70.4" r=".47"/>
<circle cx="203.2" cy="79.8" r=".47"/>
<circle cx="226.7" cy="44.6" r=".47"/>
</g>
<path d="M266 83.1h1.4l-.7 1.4zM266.7 82.1v1" fill="none" stroke="#a1006a" stroke-width=".23"/>
<path d="M214.9 49.3h-11.7v30.5M217.3 44.6h9.4" fill="none" stroke="#000080" stroke-width=".23"/>
<circle cx="226.7" cy="31.2" r=".71" fill="none" stroke="#11037f" stroke-width=".21"/>
<path d="M216.1 30.5h2.4M217.3 30.5v2.3M226.7 31.9v.9" fill="none" stroke="#11037f" stroke-width=".23"/>
<path d="M257.4 30.6h4.6v9.3h-4.6z" fill="#ffffb0"/>
<path d="M257.3 30.5h4.7v9.4h-4.7z" fill="none" stroke="#800000" stroke-width=".21"/>
<path d="M252.6 32.8h4.7M252.6 35.2h4.7M252.6 37.5h4.7M245.5 46.9v2.4M245.5 56.3v2.3M142 100.9h2.4M151.4 100.9h2.4v2.4M153.8 110.3v2.4M160.9 100.9v2.4M160.9 110.3v2.4M170.3 103.3v2.3M170.3 108v2.3" fill="none" stroke="#000" stroke-width=".23"/>
<path d="M245.5 49.3l-.7 .7 1.4 1.4-1.4 1.4 1.4 1.4-1.4 1.4 .7 .7M144.4 100.9l.7 .7 1.4-1.4 1.4 1.4 1.4-1.4 1.4 1.4 .7-.7M153.8 103.3l.7 .7-1.4 1.4 1.4 1.4-1.4 1.4 1.4 1.4-.7 .7M160.9 103.3l.7 .7-1.5 1.4 1.5 1.4-1.5 1.4 1.5 1.4-.7 .7M168.1 106.3h4.3M168.1 107.3h4.3M170.3 105.6v.7M170.3 107.3v.7" fill="none" stroke="#00f" stroke-width=".23"/>
<path d="M252.6 58.6v2.4M251.4 61h2.3M170.3 100.9h.9" fill="none" stroke="#11037f" stroke-width=".23"/>
<g fill="none" stroke="#a1006a" stroke-width=".21">
<circle cx="252.6" cy="31.2" r=".7"/>
<circle cx="270.7" cy="117.4" r=".7"/>
<circle cx="270.7" cy="126.8" r=".71"/>
<circle cx="270.7" cy="124.4" r=".7"/>
<circle cx="270.7" cy="133.8" r=".7"/>
<circle cx="270.7" cy="138.5" r=".7"/>
<circle cx="270.7" cy="136.2" r=".7"/>
<circle cx="270.7" cy="122.1" r=".7"/>
<circle cx="270.7" cy="131.5" r=".7"/>
<circle cx="270.7" cy="143.2" r=".71"/>
<circle cx="270.7" cy="145.5" r=".71"/>
<circle cx="270.7" cy="140.8" r=".71"/>
<circle cx="270.7" cy="147.9" r=".7"/>
<circle cx="270.7" cy="150.2" r=".7"/>
</g>
<g fill="none" stroke="#a1006a" stroke-width=".23">
<path d="M252.6 31.9v.9M153.1 113.6h1.4l-.7 1.4zM153.8 112.7v.9M269 117.4h1M269 119.7h2.4M271.4 118.5v2.4M269 122.1h1M269 124.4h1M269 126.8h1M269 131.5h1M269 133.8h1M269 136.2h1"/>
<path d="M269 138.5h1M269 129.1h1M270 128.4l1.4 .7-1.4 .7zM269 140.9h1M269 143.2h1M269 145.5h1M269 147.9h1M269 150.2h1"/>
</g>
<path d="M252.6 37.5v4.7M240.8 46.9h4.7M252.6 51.6v7h-7.1M137.3 84.5v16.4h4.7M85.6 119.7h2.4M153.8 100.9h16.5v2.4M170.3 110.3v2.4h-16.5" fill="none" stroke="#000080" stroke-width=".23"/>
<g fill="#800000" stroke="#800000" stroke-width=".21">
<circle cx="252.6" cy="58.6" r=".47"/>
<circle cx="245.5" cy="46.9" r=".47"/>
<circle cx="85.6" cy="119.7" r=".47"/>
<circle cx="153.8" cy="100.9" r=".47"/>
<circle cx="160.9" cy="100.9" r=".47"/>
<circle cx="137.3" cy="84.5" r=".47"/>
<circle cx="160.9" cy="112.7" r=".47"/>
<circle cx="153.8" cy="112.7" r=".47"/>
<circle cx="170.3" cy="84.5" r=".47"/>
<circle cx="170.3" cy="100.9" r=".47"/>
<circle cx="59.7" cy="154.9" r=".47"/>
<circle cx="78.5" cy="154.9" r=".47"/>
<circle cx="69.1" cy="154.9" r=".47"/>
</g>
<circle cx="171.9" cy="100.9" r=".7" fill="none" stroke="#11037f" stroke-width=".21"/>
<text font-size="4.2" fill="#000080" x="205.6" y="177.4">SB40S-15KW-DB1</text>
<text font-size="2.5" fill="#000080" x="219.6" y="184.8">http://liheming.jimdo.com</text>
<g font-size="2.1">
<text x="46.1" y="22.9">1</text>
<text x="113.6" y="22.9">2</text>
<text x="181.1" y="22.9">3</text>
<text x="248.6" y="22.9">4</text>
<text x="258.7" y="33.5">1</text>
<text x="258.7" y="35.7">2</text>
<text x="258.7" y="38.1">3</text>
<text x="14.3" y="42.8">D</text>
<text x="280.1" y="42.8">D</text>
<text x="142.2" y="48.7">1</text>
<text x="148.2" y="49.9">Vin</text>
<text x="160.2" y="49.9">Vout</text>
<text x="169.1" y="48.7">3</text>
<text x="156.9" y="54.9" transform="rotate(-90 156.9 54.9)">GND</text>
<text x="155.8" y="61" transform="rotate(-90 155.8 61)">2</text>
<text x="14.3" y="87.5">C</text>
<text x="280.1" y="87.5">C</text>
<text x="45.9" y="109.7">1</text>
<text x="65.6" y="109.7">8</text>
<text x="45.9" y="114.5">2</text>
<text x="45.9" y="119.1">3</text>
<text x="65.6" y="119.1">6</text>
<text x="65.6" y="114.5">7</text>
<text x="262" y="118">1</text>
<text x="45.9" y="123.9">4</text>
<text x="65.6" y="123.9">5</text>
<text x="262" y="120.3">2</text>
<text x="262" y="122.7">3</text>
<text x="262" y="125">4</text>
<text x="262" y="127.4">5</text>
<text x="262" y="129.7">6</text>
<text x="14.3" y="132.1">B</text>
<text x="262" y="132.1">7</text>
<text x="262" y="134.4">8</text>
<text x="262" y="136.8">9</text>
<text x="280.1" y="132.1">B</text>
<text x="260.8" y="139.1">10</text>
<text x="260.8" y="141.5">11</text>
<text x="260.8" y="143.8">12</text>
<text x="260.8" y="146.1">13</text>
<text x="260.8" y="148.5">14</text>
<text x="260.8" y="150.9">15</text>
<text x="14.3" y="176.7">A</text>
<text x="197.3" y="175.5">Title</text>
<text x="280.1" y="176.7">A</text>
<text x="197.3" y="182.6">Size</text>
<text x="209" y="182.6">Number</text>
<text x="256.1" y="182.6">Revision</text>
<text x="197.3" y="189.6">Date:</text>
<text x="197.3" y="192">File:</text>
<text x="198.5" y="186.1">A4</text>
<text x="207.9" y="189.6">7-Jan-2012</text>
<text x="207.9" y="192">D:\变频器\tu20111110\国产变频器图纸.ddb</text>
<text x="244.3" y="189.6">Sheet</text>
<text x="244.3" y="192">Drawn By:</text>
<text x="250.9" y="189.6">of</text>
<text x="46.1" y="196.6">1</text>
<text x="113.6" y="196.6">2</text>
<text x="181.1" y="196.6">3</text>
<text x="248.6" y="196.6">4</text>
</g>
<g font-size="2.1" fill="#11037f">
<text x="20.5" y="28.7">P</text>
<text x="154.3" y="28.7">+12V</text>
<text x="216.8" y="29.9">1</text>
<text x="224.6" y="29.9">+12V</text>
<text x="154.3" y="40.5">1</text>
<text x="20.2" y="42.8">N</text>
<text x="184.8" y="49.9">+5V</text>
<text x="233.3" y="58.1">1</text>
<text x="194" y="65.1">+12V</text>
<text x="209.8" y="60.5">1</text>
<text x="217.5" y="60.5">+12V</text>
<text x="252.1" y="62.8">1</text>
<text x="269.5" y="66.3">+5V</text>
<text x="269.5" y="71">RT</text>
<text x="154.3" y="73.3">+24V</text>
<text x="173.1" y="85.1">TEST5</text>
<text x="247.4" y="86.3">1</text>
<text x="209.8" y="90.9">1</text>
<text x="233.3" y="93.3">1</text>
<text x="173.1" y="101.5">TEST6</text>
<text x="195.7" y="100.3">1</text>
<text x="28.4" y="107.4">B</text>
<text x="79" y="106.2">A</text>
<text x="174.2" y="114.5">B</text>
<text x="120.1" y="121.5">A</text>
<text x="157.8" y="149.7">A</text>
<text x="59" y="152">A</text>
<text x="20" y="156.7">+12V</text>
<text x="43.5" y="161.4">+12V</text>
</g>
<g font-size="2.1" fill="#000080">
<text x="29" y="26.3">FUSE1</text>
<text x="43.5" y="29.9">L1</text>
<text x="106.8" y="27.5">T1</text>
<text x="118.3" y="25.2">D7</text>
<text x="257.3" y="29.9">J?</text>
<text x="29" y="31.1">0.5A</text>
<text x="76.9" y="32.3">R7</text>
<text x="76.9" y="34.6">110K</text>
<text x="95.7" y="32.3">R12</text>
<text x="95.7" y="34.6">27K</text>
<text x="118.3" y="32.3">DIODE</text>
<text x="130.3" y="32">C19</text>
<text x="130.3" y="34.4">220u/25V</text>
<text x="144.4" y="34.4">C20</text>
<text x="152.1" y="32.3">R44</text>
<text x="152.1" y="34.6">1K</text>
<text x="57.4" y="36.7">C11</text>
<text x="57.4" y="39">103</text>
<text x="144.4" y="36.7">104</text>
<text x="218" y="36.7">R10</text>
<text x="218" y="38.8">3K</text>
<text x="227.4" y="36.7">R14 +12V</text>
<text x="227.4" y="38.8">2K</text>
<text x="257.3" y="41.4">CON3</text>
<text x="76.9" y="44">R6</text>
<text x="76.9" y="46.3">110K</text>
<text x="95.7" y="44">R9</text>
<text x="95.7" y="46.3">27K</text>
<text x="118.3" y="46.3">D1</text>
<text x="146.7" y="44">V1</text>
<text x="146.7" y="46.3">7805</text>
<text x="226.7" y="44">3</text>
<text x="226.7" y="44">5</text>
<text x="233.8" y="44">8</text>
<text x="238.4" y="46.3">1</text>
<text x="256.1" y="45.9">M1</text>
<text x="118.3" y="53.4">DIODE</text>
<text x="130.3" y="53.2">C1</text>
<text x="172.6" y="53.2">C6</text>
<text x="184.4" y="53.2">C5</text>
<text x="217.3" y="48">R49</text>
<text x="217.3" y="51.5">51K</text>
<text x="226.7" y="51.1">2</text>
<text x="233.8" y="51.1">4</text>
<text x="238.7" y="50.8">U2A</text>
<text x="238.7" y="53.4">358</text>
<text x="246.2" y="53.2">R11</text>
<text x="256.1" y="48">25N06</text>
<text x="76.9" y="55.7">R2</text>
<text x="76.9" y="58.1">110K</text>
<text x="95.7" y="55.7">R11</text>
<text x="95.7" y="58.1">27K</text>
<text x="130.3" y="55.5">470u/16V</text>
<text x="144.4" y="57.8">C2</text>
<text x="172.6" y="55.5">220u/25</text>
<text x="184.4" y="55.5">104</text>
<text x="246.2" y="55.3">3K</text>
<text x="66.8" y="62.1">R1</text>
<text x="66.8" y="65.8">27K</text>
<text x="88" y="62.5">C4</text>
<text x="88" y="64.9">103</text>
<text x="144.4" y="60.2">104</text>
<text x="254.7" y="63.5">G2</text>
<text x="68.7" y="69.6">LED1</text>
<text x="76.9" y="67.5">R5</text>
<text x="76.9" y="69.8">110K</text>
<text x="95.7" y="67.5">R8</text>
<text x="95.7" y="69.8">27K</text>
<text x="118.3" y="69.8">D6</text>
<text x="130.3" y="67.2">C17</text>
<text x="130.3" y="69.6">47u/50</text>
<text x="144.4" y="67.2">C21</text>
<text x="144.4" y="69.6">104</text>
<text x="153.8" y="66.7">R39</text>
<text x="153.8" y="70.5">1K</text>
<text x="165.5" y="66.7">R40</text>
<text x="165.5" y="70.5">1K</text>
<text x="196.8" y="71.9">R1</text>
<text x="210.9" y="67.2">R8</text>
<text x="210.9" y="69.4">1K</text>
<text x="220.4" y="67.2">R9</text>
<text x="220.4" y="69.4">3K</text>
<text x="226.5" y="71.9">U2B</text>
<text x="118.3" y="76.9">DIODE</text>
<text x="196.8" y="74">1.5K</text>
<text x="219.6" y="74.5">5</text>
<text x="226.5" y="74.5">358</text>
<text x="231.4" y="76.9">7</text>
<text x="248.6" y="76.6">R7</text>
<text x="254.7" y="73.6">2501</text>
<text x="267.4" y="74.3">R53</text>
<text x="267.4" y="76.4">20K</text>
<text x="52.4" y="81.5">D8</text>
<text x="76.9" y="79.2">R4</text>
<text x="76.9" y="81.5">110K</text>
<text x="95.7" y="79.2">R10</text>
<text x="95.7" y="81.5">27K</text>
<text x="118.3" y="81.5">D4</text>
<text x="144.4" y="83.2">R23</text>
<text x="212.6" y="83.4">C1</text>
<text x="219.6" y="81.5">6</text>
<text x="234.4" y="81.3">R6</text>
<text x="234.4" y="83.4">5.1K</text>
<text x="248.6" y="78.8">510R</text>
<text x="32.3" y="86.3">R25</text>
<text x="32.3" y="88.6">510K</text>
<text x="40.9" y="88.4">C16</text>
<text x="52.4" y="88.6">DIODE</text>
<text x="118.3" y="88.6">DIODE</text>
<text x="130.3" y="88.4">C13</text>
<text x="144.4" y="87">20K</text>
<text x="154.5" y="88.6">R27</text>
<text x="161.5" y="88.6">R28</text>
<text x="198.5" y="85.8">TH</text>
<text x="198.5" y="87.9">4.3K</text>
<text x="212.6" y="85.5">104</text>
<text x="40.9" y="90.7">CAP</text>
<text x="52.7" y="92.6">R26</text>
<text x="76.9" y="90.9">R136</text>
<text x="76.9" y="93.3">110K</text>
<text x="95.7" y="90.9">R13</text>
<text x="95.7" y="93.3">27K</text>
<text x="130.3" y="90.7">1u/50V</text>
<text x="144.4" y="90.7">C12</text>
<text x="144.4" y="93.1">CAP</text>
<text x="154.5" y="90.9">2.4K</text>
<text x="161.5" y="90.9">240K</text>
<text x="172.6" y="90.7">C27</text>
<text x="172.6" y="93.1">CAP</text>
<text x="29.4" y="98">BG1</text>
<text x="29.4" y="100.3">PNP</text>
<text x="52.7" y="99.7">R87</text>
<text x="52.7" y="96.4">180K</text>
<text x="69.2" y="97.8">C16</text>
<text x="69.2" y="100.1">104</text>
<text x="144.4" y="99.7">R19</text>
<text x="52.7" y="103.4">1K</text>
<text x="97.4" y="102.5">D2,3</text>
<text x="97.4" y="104.8">DIODE</text>
<text x="144.4" y="103.4">20K</text>
<text x="154.5" y="105.1">R21</text>
<text x="154.5" y="107.4">2.4K</text>
<text x="161.5" y="105.1">R22</text>
<text x="161.5" y="107.4">82K</text>
<text x="172.6" y="107.2">C46</text>
<text x="172.6" y="109.5">CAP</text>
<text x="215" y="111.6">D4</text>
<text x="215" y="113.7">DIODE</text>
<text x="226.7" y="111.6">D5</text>
<text x="226.7" y="113.7">DIODE</text>
<text x="238.4" y="111.6">D6</text>
<text x="238.4" y="113.7">DIODE</text>
<text x="24.5" y="114.2">C37</text>
<text x="24.5" y="116.6">CAP</text>
<text x="55" y="114.5">U4</text>
<text x="55" y="116.8">3844</text>
<text x="76.2" y="118.5">R14</text>
<text x="98.3" y="116.6">M1</text>
<text x="98.3" y="118.9">K2225</text>
<text x="195.2" y="119.1">L1</text>
<text x="257.3" y="114.5">J3</text>
<text x="76.2" y="122.2">33R</text>
<text x="87.7" y="123.6">Z1</text>
<text x="87.7" y="125.9">ZENER2</text>
<text x="177.3" y="121.3">D22</text>
<text x="177.3" y="123.6">DIODE</text>
<text x="38.4" y="128.5">C9</text>
<text x="76.2" y="130.1">R16</text>
<text x="123" y="128.3">D23</text>
<text x="123" y="130.7">ZENER2</text>
<text x="246.2" y="130.7">R2</text>
<text x="38.4" y="135.6">CAP</text>
<text x="62.1" y="134.9">R18</text>
<text x="76.2" y="134">100R</text>
<text x="95.7" y="135.6">R3</text>
<text x="95.7" y="137.9">1R</text>
<text x="123.2" y="134.9">R47</text>
<text x="151.5" y="134.9">R145</text>
<text x="177.3" y="133.2">BG7</text>
<text x="177.3" y="135.6">NPN</text>
<text x="195.2" y="137.9">L2</text>
<text x="246.2" y="132.8">1K</text>
<text x="55" y="140.1">C7</text>
<text x="55" y="142.4">CAP</text>
<text x="62.1" y="138.6">20K</text>
<text x="121.6" y="142.6">R49</text>
<text x="123.2" y="138.6">1K</text>
<text x="133.3" y="140.3">R48</text>
<text x="133.3" y="142.6">4.7K</text>
<text x="144.4" y="142.4">C88</text>
<text x="151.5" y="138.6">1K</text>
<text x="163.2" y="142.4">C84</text>
<text x="35.5" y="144.7">O16</text>
<text x="35.5" y="147.1">2501</text>
<text x="121.6" y="145">10K</text>
<text x="144.4" y="144.7">CAP</text>
<text x="163.2" y="144.7">CAP</text>
<text x="80.7" y="152">D5</text>
<text x="92.6" y="153.7">R17</text>
<text x="62.1" y="161.2">C18</text>
<text x="71.5" y="161.2">C8</text>
<text x="79.2" y="161.4">R24</text>
<text x="80.7" y="159.1">DIODE</text>
<text x="92.6" y="157.4">5R1</text>
<text x="159.2" y="156.7">R146</text>
<text x="159.2" y="159.1">10K</text>
<text x="163" y="161.4">C83</text>
<text x="215" y="156.2">D1</text>
<text x="215" y="158.3">DIODE</text>
<text x="226.7" y="156.2">D2</text>
<text x="226.7" y="158.3">DIODE</text>
<text x="238.4" y="156.2">D3</text>
<text x="238.4" y="158.3">DIODE</text>
<text x="24.5" y="163.1">R41</text>
<text x="24.5" y="166.8">1K</text>
<text x="62.1" y="163.5">104</text>
<text x="71.5" y="163.5">47u/50V 47K</text>
<text x="34.5" y="168.5">R43</text>
<text x="34.5" y="170.8">330R</text>
<text x="36" y="173.2">C22</text>
<text x="46.3" y="168.5">R37</text>
<text x="46.3" y="170.8">3.9K</text>
<text x="163" y="168.5">CAP</text>
<text x="163.2" y="170.1">R144</text>
<text x="163.2" y="173.8">10K</text>
<text x="36" y="180.2">CAP</text>
<text x="37.4" y="184.7">TL1</text>
<text x="46.3" y="180.2">R31</text>
<text x="46.3" y="182.6">30K</text>
<text x="53.4" y="180.2">R29</text>
<text x="53.4" y="182.6">1K</text>
<text x="165.8" y="182.6">BG8</text>
<text x="165.8" y="184.9">PNP</text>
<text x="266.7" y="184.9">V1.0</text>
<text x="37.4" y="187.5">TL431</text>
<text x="266.7" y="189.6">1/2</text>
<text x="266.7" y="192">李和明</text>
</g>
<g font-size="2.1" fill="#a1006a">
<text x="250.4" y="29.9">+12V</text>
<text x="248.3" y="108.6">CT</text>
<text x="271.9" y="118">+12V</text>
<text x="271.9" y="122.7">RT</text>
<text x="271.9" y="125">CT</text>
<text x="271.9" y="120.3">1</text>
<text x="271.9" y="127.4">RY</text>
<text x="271.9" y="132.1">G1'</text>
<text x="271.9" y="134.4">G2'</text>
<text x="271.9" y="136.8">G3'</text>
<text x="271.9" y="139.1">G4'</text>
<text x="271.9" y="141.5">G5'</text>
<text x="271.9" y="143.8">G6'</text>
<text x="271.9" y="146.1">+5V</text>
<text x="271.9" y="148.5">FL</text>
<text x="271.9" y="150.9">G7'</text>
</g>
</svg>
